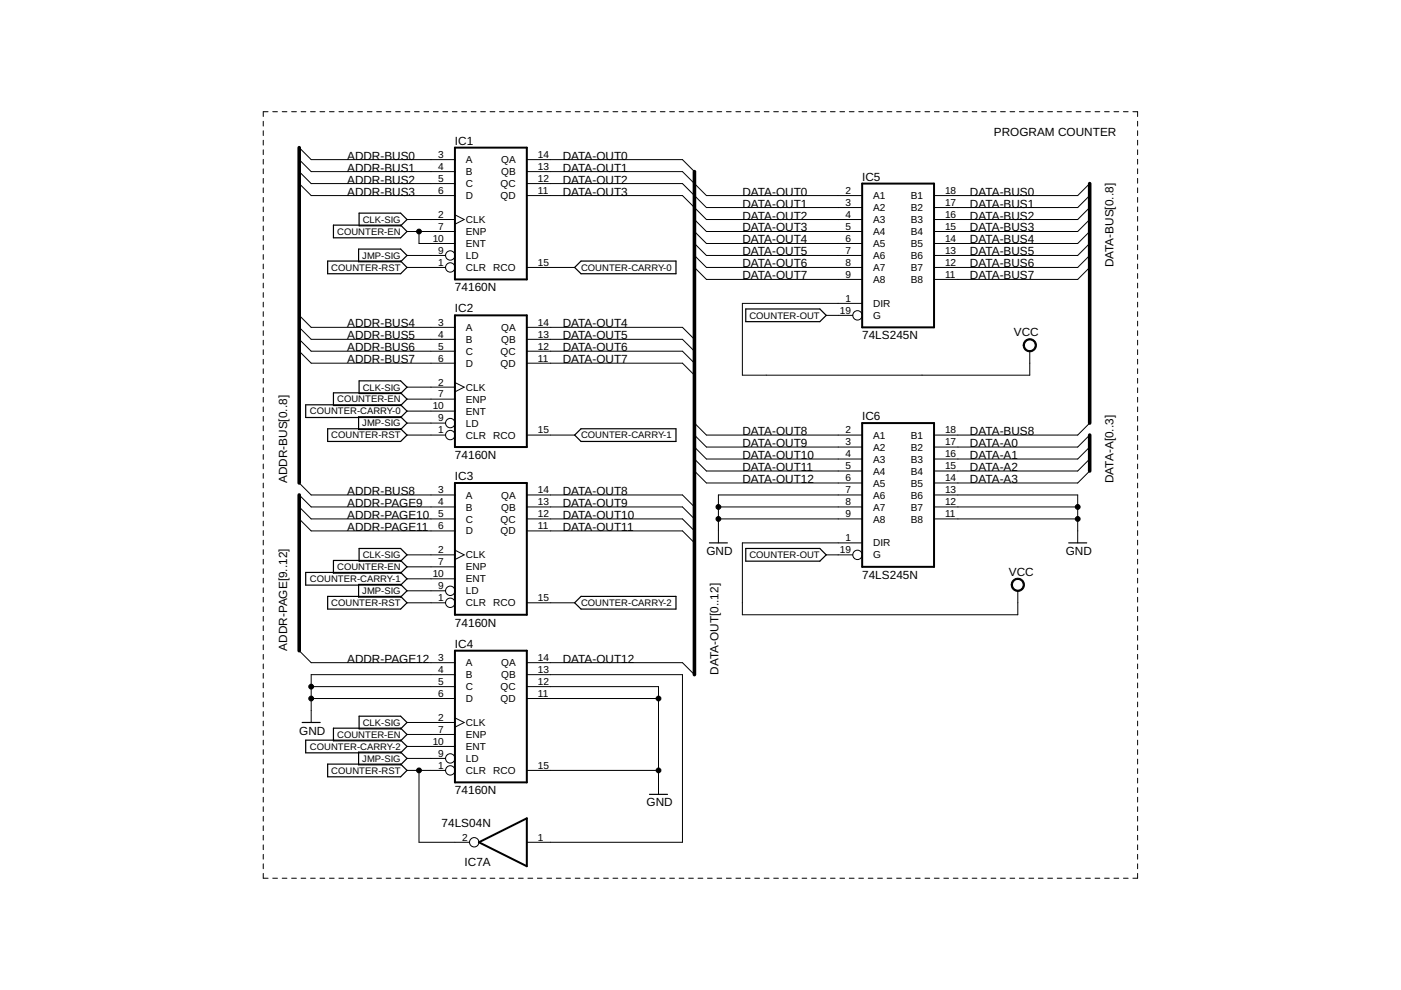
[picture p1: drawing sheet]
<svg xmlns="http://www.w3.org/2000/svg" width="297mm" height="210mm" viewBox="0 0 297 210" stroke-linecap="round" stroke-linejoin="round" font-family="sans-serif">
<g fill="none" stroke="#000" stroke-width=".21">
<path d="M55.8 25.7v1M55.8 27.7v1M55.8 29.7v1.1M55.8 31.8v1M55.8 33.8v1M55.8 35.8v1M55.8 37.8v1M55.8 39.8v1.1M56.8 23.7h-1v1M57.8 23.7h1M59.8 23.7h1M61.8 23.7h1"/>
<path d="M63.4 31.3l2.6 2.5h30.5M63.4 33.8l2.6 2.6h30.5M63.4 36.4l2.6 2.5h30.5M63.4 38.9l2.6 2.6h30.5M63.8 23.7h1M65.8 23.7h1M67.8 23.7h1.1M69.8 23.7h1M71.9 23.7h1M73.9 23.7h1M75.9 23.7h1M77.9 23.7h1"/>
<path d="M79.9 23.7h1M81.9 23.7h1M83.9 23.7h1M85.9 23.7h1M87.9 23.7h1M89.9 23.7h1M91.9 23.7h1M93.9 23.7h1M95.9 23.7h1M97.9 23.7h1M99.9 23.7h1M101.9 23.7h1"/>
<path d="M103.9 23.7h1M105.9 23.7h1M107.9 23.7h1M109.9 23.7h1M111.7 33.8h33l2.5 2.6M111.7 36.4h33l5.1 5.1h33M111.7 38.9h33l5.1 5.1h33M111.9 23.7h1M113.9 23.7h1M116 23.7h.9M117.9 23.7h1.1M120 23.7h.9"/>
<path d="M122 23.7h1M124 23.7h1M126 23.7h1M128 23.7h1M130 23.7h1M132 23.7h1M134 23.7h1M136 23.7h1M138 23.7h1M140 23.7h1M142 23.7h1M144 23.7h1"/>
<path d="M146 23.7h1M148 23.7h1M150 23.7h1M152 23.7h1M154 23.7h1M156 23.7h1M158 23.7h1M160 23.7h1M162 23.7h1M164 23.7h1M166 23.7h1M168 23.7h1.1"/>
<path d="M170.1 23.7h.9M172.1 23.7h1M174.1 23.7h1M176.1 23.7h1M178.1 23.7h1M180.1 23.7h1M182.1 23.7h1M184.1 23.7h1M186.1 23.7h1M188.1 23.7h1M190.1 23.7h1M192.1 23.7h1"/>
<path d="M194.1 23.7h1M196.1 23.7h1M198.1 23.7h1M200.1 23.7h1M202.1 23.7h1M204.1 23.7h1M206.1 23.7h1M208.1 23.7h1M210.1 23.7h1M212.1 23.7h1M214.1 23.7h1M216.1 23.7h1"/>
<path d="M218.1 23.7h1.1M220.2 23.7h.9M222.1 23.7h1.1M224.2 23.7h1M226.2 23.7h1M228.2 23.7h1M230.2 23.7h1M231 38.9l-2.5 2.6h-30.5M232.2 23.7h1M234.2 23.7h1M236.2 23.7h1M238.2 23.7h1"/>
<path d="M240.2 23.7h1v1M241.2 25.7v1M241.2 27.7v1M241.2 29.7v1.1M241.2 31.8v1M241.2 33.8v1M241.2 35.8v1M241.2 37.8v1M241.2 39.8v1.1M55.8 41.9v1M55.8 43.9v1M55.8 45.9v1"/>
<path d="M55.8 47.9v1M55.8 49.9v1M55.8 51.9v1.1M55.8 54v1M55.8 56v1M55.8 58v1M86.3 56.7h8.2M86.3 46.5h10.2M86.3 49.1h10.2M86.3 54.2h8.2M88.8 49.1v2.5h7.7M96.5 45.6l1.9 .9-1.9 1"/>
<path d="M111.7 56.7h10.1M111.7 41.5h33l5.1 5h33M147.2 54.2l2.6 2.5h33M147.2 46.5l2.6 2.6h33M147.2 51.6l2.6 2.6h33M147.2 49.1l2.6 2.5h33M147.2 56.7l2.6 2.5h33M231 54.2l-2.5 2.5h-30.5M231 44l-2.5 2.5h-30.5M231 46.5l-2.5 2.6h-30.5M231 51.6l-2.5 2.6h-30.5M231 49.1l-2.5 2.5h-30.5"/>
<path d="M231 41.5l-2.5 2.5h-30.5M231 56.7l-2.5 2.5h-30.5M241.2 41.9v1M241.2 43.9v1M241.2 45.9v1M241.2 47.9v1M241.2 49.9v1M241.2 51.9v1.1M241.2 54v1M241.2 56v1M241.2 58v1M55.8 60v1"/>
<path d="M55.8 62v1.1M55.8 64.1v1M55.8 66.1v1M55.8 68.1v1M55.8 70.1v1M55.8 72.1v1.1M55.8 74.1v1.1M55.8 76.2v1M55.8 78.2v1M63.4 66.9l2.6 2.5h30.5M63.4 69.4l2.6 2.5h30.5M63.4 71.9l2.6 2.6h30.5"/>
<path d="M63.4 74.5l2.6 2.5h30.5M111.7 69.4h33l2.5 2.5M111.7 71.9h33l2.5 2.6M111.7 74.5h33l2.5 2.5M111.7 77h33l2.5 2.5M175.2 66.9h5.6M182.8 64.3h-25.4v15.2h60.9v-5M241.2 60v1M241.2 62v1.1M241.2 64.1v1M241.2 66.1v1M241.2 68.1v1"/>
<path d="M241.2 70.1v1M241.2 72.1v1.1M241.2 74.1v1.1M241.2 76.2v1M241.2 78.2v1M55.8 80.2v1M55.8 82.2v1M55.8 84.2v1.1M55.8 86.3v1M55.8 88.3v1M55.8 90.3v1M55.8 92.3v1"/>
<path d="M55.8 94.3v1.1M55.8 96.4v1M55.8 98.4v1M86.3 92.2h8.2M86.3 82.1h10.2M86.3 84.6h10.2M86.3 89.7h8.2M86.3 87.2h10.2M96.5 81.1l1.9 1-1.9 1M111.7 92.2h10.1M147.2 89.7l2.6 2.5h33M147.2 92.2l2.6 2.6h33"/>
<path d="M147.2 94.8l2.6 2.5h33M147.2 97.3l2.6 2.6h33M147.2 99.9l2.6 2.5h33M231 89.7l-2.5 2.5h-30.5M231 92.2l-2.5 2.6h-30.5M231 94.8l-2.5 2.5h-30.5M231 97.3l-2.5 2.6h-30.5M231 99.9l-2.5 2.5h-30.5M241.2 80.2v1M241.2 82.2v1M241.2 84.2v1.1M241.2 86.3v1"/>
<path d="M241.2 88.3v1M241.2 90.3v1M241.2 92.3v1M241.2 94.3v1.1M241.2 96.4v1M241.2 98.4v1M55.8 100.4v1M55.8 102.4v1M55.8 104.4v1.1M55.8 106.4v1.1M55.8 108.5v1M55.8 110.5v1"/>
<path d="M55.8 112.5v1M55.8 114.5v1M55.8 116.5v1.1M55.8 118.6v1M63.4 102.4l2.6 2.5h30.5M63.4 104.9l2.6 2.6h30.5M63.4 107.5l2.6 2.5h30.5M63.4 110l2.6 2.6h30.5M86.3 117.6h10.2M96.5 116.6l1.9 1-1.9 1M111.7 104.9h33l2.5 2.6M111.7 107.5h33l2.5 2.5"/>
<path d="M111.7 110h33l2.5 2.6M111.7 112.6h33l2.5 2.5M152.3 107.5h30.5M152.3 110h30.5M175.2 117.6h5.6M182.8 104.9h-30.5v10.2M182.8 115.1h-25.4v15.2h58.4v-5M198 104.9h30.5v10.2M198 107.5h30.5M198 110h30.5M241.2 100.4v1M241.2 102.4v1"/>
<path d="M241.2 104.4v1.1M241.2 106.4v1.1M241.2 108.5v1M241.2 110.5v1M241.2 112.5v1M241.2 114.5v1M241.2 116.5v1.1M241.2 118.6v1M55.8 120.6v1M55.8 122.6v1M55.8 124.6v1M55.8 126.6v1.1"/>
<path d="M55.8 128.7v1M55.8 130.7v1M55.8 132.7v1M55.8 134.7v1M55.8 136.7v1.1M55.8 138.7v1.1M63.4 138l2.6 2.5h30.5M86.3 127.8h8.2M86.3 120.2h10.2M86.3 125.3h8.2M86.3 122.7h10.2M111.7 127.8h10.1"/>
<path d="M241.2 120.6v1M241.2 122.6v1M241.2 124.6v1M241.2 126.6v1.1M241.2 128.7v1M241.2 130.7v1M241.2 132.7v1M241.2 134.7v1M241.2 136.7v1.1M241.2 138.7v1.1M55.8 140.8v1M55.8 142.8v1"/>
<path d="M55.8 144.8v1M55.8 146.8v1M55.8 148.8v1.1M55.8 150.9v1M55.8 152.9v1M55.8 154.9v1M55.8 156.9v1M55.8 158.9v1.1M66 145.6h30.5M66 148.1h30.5M86.3 153.2h10.2M86.3 155.7h10.2"/>
<path d="M86.3 158.3h10.2M96.5 152.2l1.9 1-1.9 1M96.5 143h-30.5v10.2M111.7 140.5h33l2.5 2.5M111.7 143h33v35.6h-33M111.7 145.6h27.9v22.8M111.7 148.1h27.9M241.2 140.8v1M241.2 142.8v1M241.2 144.8v1M241.2 146.8v1M241.2 148.8v1.1"/>
<path d="M241.2 150.9v1M241.2 152.9v1M241.2 154.9v1M241.2 156.9v1M241.2 158.9v1.1M55.8 161v1M55.8 163v1M55.8 165v1M55.8 167v1M55.8 169v1.1M55.8 171v1.1M55.8 173.1v1"/>
<path d="M55.8 175.1v1M55.8 177.1v1M55.8 179.1v1M86.3 163.3h8.2M86.3 160.8h8.2M88.8 163.3v15.3h10.7M111.7 163.3h27.9M241.2 161v1M241.2 163v1M241.2 165v1M241.2 167v1M241.2 169v1.1"/>
<path d="M241.2 171v1.1M241.2 173.1v1M241.2 175.1v1M241.2 177.1v1M241.2 179.1v1M55.8 181.1v1.1M55.8 183.2v1M55.8 185.2v1h1M57.8 186.2h1M59.8 186.2h1M61.8 186.2h1M63.8 186.2h1"/>
<path d="M65.8 186.2h1M67.8 186.2h1.1M69.8 186.2h1M71.9 186.2h1M73.9 186.2h1M75.9 186.2h1M77.9 186.2h1M79.9 186.2h1M81.9 186.2h1M83.9 186.2h1M85.9 186.2h1M87.9 186.2h1"/>
<path d="M89.9 186.2h1M91.9 186.2h1M93.9 186.2h1M95.9 186.2h1M97.9 186.2h1M99.9 186.2h1M101.9 186.2h1M103.9 186.2h1M105.9 186.2h1M107.9 186.2h1M109.9 186.2h1M111.9 186.2h1"/>
<path d="M113.9 186.2h1M116 186.2h.9M117.9 186.2h1.1M120 186.2h.9M122 186.2h1M124 186.2h1M126 186.2h1M128 186.2h1M130 186.2h1M132 186.2h1M134 186.2h1M136 186.2h1"/>
<path d="M138 186.2h1M140 186.2h1M142 186.2h1M144 186.2h1M146 186.2h1M148 186.2h1M150 186.2h1M152 186.2h1M154 186.2h1M156 186.2h1M158 186.2h1M160 186.2h1"/>
<path d="M162 186.2h1M164 186.2h1M166 186.2h1M168 186.2h1.1M170.1 186.2h.9M172.1 186.2h1M174.1 186.2h1M176.1 186.2h1M178.1 186.2h1M180.1 186.2h1M182.1 186.2h1M184.1 186.2h1"/>
<path d="M186.1 186.2h1M188.1 186.2h1M190.1 186.2h1M192.1 186.2h1M194.1 186.2h1M196.1 186.2h1M198.1 186.2h1M200.1 186.2h1M202.1 186.2h1M204.1 186.2h1M206.1 186.2h1M208.1 186.2h1"/>
<path d="M210.1 186.2h1M212.1 186.2h1M214.1 186.2h1M216.1 186.2h1M218.1 186.2h1.1M220.2 186.2h.9M222.1 186.2h1.1M224.2 186.2h1M226.2 186.2h1M228.2 186.2h1M230.2 186.2h1M232.2 186.2h1"/>
<path d="M234.2 186.2h1M236.2 186.2h1M238.2 186.2h1M241.2 185.2v1h-1M241.2 181.1v1.1M241.2 183.2v1"/>
<circle cx="95.5" cy="56.7" r=".99"/>
<circle cx="95.5" cy="54.2" r=".99"/>
<circle cx="181.8" cy="66.9" r=".99"/>
<circle cx="95.5" cy="92.2" r=".99"/>
<circle cx="95.5" cy="89.7" r=".99"/>
<circle cx="181.8" cy="117.6" r=".99"/>
<circle cx="95.5" cy="125.3" r=".99"/>
<circle cx="95.5" cy="127.8" r=".99"/>
<circle cx="95.5" cy="160.8" r=".99"/>
<circle cx="95.5" cy="163.3" r=".99"/>
<circle cx="100.5" cy="178.6" r=".99"/>
</g>
<g fill="none" stroke="#000" stroke-width=".25">
<path d="M69.5 55.4h15.4l1.4 1.3-1.4 1.3h-15.4zM70.7 47.7h14.2l1.4 1.4-1.4 1.3h-14.2zM76 52.8h8.9l1.4 1.4-1.4 1.3h-8.9zM76.1 45.2h8.8l1.4 1.3-1.4 1.4h-8.8zM121.8 56.7l1.4-1.3h20.1v2.6h-20.1zM158.1 65.5h15.7l1.4 1.4-1.4 1.3h-15.7zM64.8 85.8h20.1l1.4 1.4-1.4 1.3h-20.1zM69.5 90.9h15.4l1.4 1.3-1.4 1.4h-15.4zM70.7 83.3h14.2l1.4 1.3-1.4 1.4h-14.2zM76 88.4h8.9l1.4 1.3-1.4 1.4h-8.9zM76.1 80.8h8.8l1.4 1.3-1.4 1.3h-8.8zM121.8 92.2l1.4-1.3h20.1v2.7h-20.1z"/>
<path d="M70.7 118.8h14.2l1.4 1.4-1.4 1.3h-14.2zM76.1 116.3h8.8l1.4 1.3-1.4 1.4h-8.8zM150.4 115.1h3.8M158.1 116.3h15.7l1.4 1.3-1.4 1.4h-15.7zM226.6 115.1h3.8M64.8 121.4h20.1l1.4 1.3-1.4 1.4h-20.1zM69.5 126.4h15.4l1.4 1.4-1.4 1.3h-15.4zM76 123.9h8.9l1.4 1.4-1.4 1.3h-8.9zM121.8 127.8l1.4-1.4h20.1v2.7h-20.1zM64.1 153.2h3.8M64.8 156.9h20.1l1.4 1.4-1.4 1.3h-20.1zM70.7 154.4h14.2l1.4 1.3-1.4 1.4h-14.2z"/>
<path d="M76 159.5h8.9l1.4 1.3-1.4 1.4h-8.9zM76.1 151.8h8.8l1.4 1.4-1.4 1.3h-8.8zM69.5 162h15.4l1.4 1.3-1.4 1.4h-15.4zM137.7 168.4h3.8"/>
</g>
<path d="M96.5 31.3h15.2v27.9h-15.2zM182.8 38.9h15.2v30.5h-15.2zM96.5 66.9h15.2v27.9h-15.2zM182.8 89.7h15.2v30.5h-15.2zM96.5 102.4h15.2v27.9h-15.2zM96.5 138h15.2v27.9h-15.2zM101.5 178.6l10.2-5.1v10.2z" fill="none" stroke="#000" stroke-width=".42"/>
<g fill="#000" stroke="#000" stroke-width=".21">
<path d="M217.3 72.2a1.4 1.4 0 0 1 2.2 .3 1.4 1.4 0 0 1-.8 2.1 1.4 1.4 0 0 1-1.8-1.4h.3a1.15 1.15 0 0 1 1.6-1.1 1.15 1.15 0 0 1 .3 2 1.15 1.15 0 0 1-1.9-.6v-.3h-.3z" fill-rule="evenodd"/>
<path d="M214.8 123a1.4 1.4 0 0 1 2.2 .3 1.4 1.4 0 0 1-.8 2.1 1.4 1.4 0 0 1-1.8-1.4h.3a1.15 1.15 0 0 1 1.6-1.1 1.15 1.15 0 0 1 .2 1.9 1.15 1.15 0 0 1-1.8-.5v-.3h-.3z" fill-rule="evenodd"/>
<circle cx="88.8" cy="49.1" r=".51"/>
<circle cx="152.3" cy="107.5" r=".51"/>
<circle cx="152.3" cy="110" r=".51"/>
<circle cx="228.5" cy="110" r=".51"/>
<circle cx="228.5" cy="107.5" r=".51"/>
<circle cx="66" cy="145.6" r=".51"/>
<circle cx="66" cy="148.1" r=".51"/>
<circle cx="139.6" cy="148.1" r=".51"/>
<circle cx="88.8" cy="163.3" r=".51"/>
<circle cx="139.6" cy="163.3" r=".51"/>
</g>
<path d="M63.4 31.3v71.1M147.2 36.4v106.6M231 38.9v50.8M231 92.2v7.7M63.4 104.9v33.1" fill="none" stroke="#000" stroke-width=".76"/>
<g font-size="2.5">
<text x="210.7" y="28.8">PROGRAM COUNTER</text>
<text x="73.6" y="33.8">ADDR-BUS0</text>
<text x="96.5" y="30.7">IC1</text>
<text x="119.3" y="33.8">DATA-OUT0</text>
<text x="73.6" y="36.4">ADDR-BUS1</text>
<text x="73.6" y="38.9">ADDR-BUS2</text>
<text x="73.6" y="41.5">ADDR-BUS3</text>
<text x="119.3" y="36.4">DATA-OUT1</text>
<text x="119.3" y="38.9">DATA-OUT2</text>
<text x="119.3" y="41.5">DATA-OUT3</text>
<text x="157.4" y="41.5">DATA-OUT0</text>
<text x="182.8" y="38.3">IC5</text>
<text x="205.6" y="41.5">DATA-BUS0</text>
<text x="157.4" y="44">DATA-OUT1</text>
<text x="157.4" y="46.5">DATA-OUT2</text>
<text x="205.6" y="44">DATA-BUS1</text>
<text x="205.6" y="46.5">DATA-BUS2</text>
<text x="157.4" y="49.1">DATA-OUT3</text>
<text x="157.4" y="51.6">DATA-OUT4</text>
<text x="205.6" y="49.1">DATA-BUS3</text>
<text x="205.6" y="51.6">DATA-BUS4</text>
<text x="157.4" y="54.2">DATA-OUT5</text>
<text x="157.4" y="56.7">DATA-OUT6</text>
<text x="157.4" y="59.2">DATA-OUT7</text>
<text x="205.6" y="54.2">DATA-BUS5</text>
<text x="205.6" y="56.7">DATA-BUS6</text>
<text x="205.6" y="59.2">DATA-BUS7</text>
<text x="236.1" y="56.7" transform="rotate(-90 236.1 56.7)">DATA-BUS[0..8]</text>
<text x="96.5" y="61.8">74160N</text>
<text x="73.6" y="69.4">ADDR-BUS4</text>
<text x="73.6" y="71.9">ADDR-BUS5</text>
<text x="96.5" y="66.2">IC2</text>
<text x="119.3" y="69.4">DATA-OUT4</text>
<text x="119.3" y="71.9">DATA-OUT5</text>
<text x="182.8" y="71.9">74LS245N</text>
<text x="215" y="71.3">VCC</text>
<text x="73.6" y="74.5">ADDR-BUS6</text>
<text x="73.6" y="77">ADDR-BUS7</text>
<text x="119.3" y="74.5">DATA-OUT6</text>
<text x="119.3" y="77">DATA-OUT7</text>
<text x="182.8" y="89.1">IC6</text>
<text x="157.4" y="92.2">DATA-OUT8</text>
<text x="157.4" y="94.8">DATA-OUT9</text>
<text x="205.6" y="92.2">DATA-BUS8</text>
<text x="205.6" y="94.8">DATA-A0</text>
<text x="96.5" y="97.3">74160N</text>
<text x="96.5" y="101.8">IC3</text>
<text x="157.4" y="97.3">DATA-OUT10</text>
<text x="157.4" y="99.9">DATA-OUT11</text>
<text x="205.6" y="97.3">DATA-A1</text>
<text x="205.6" y="99.9">DATA-A2</text>
<text x="60.9" y="102.4" transform="rotate(-90 60.9 102.4)">ADDR-BUS[0..8]</text>
<text x="73.6" y="104.9">ADDR-BUS8</text>
<text x="73.6" y="107.5">ADDR-PAGE9</text>
<text x="119.3" y="104.9">DATA-OUT8</text>
<text x="119.3" y="107.5">DATA-OUT9</text>
<text x="157.4" y="102.4">DATA-OUT12</text>
<text x="205.6" y="102.4">DATA-A3</text>
<text x="236.1" y="102.4" transform="rotate(-90 236.1 102.4)">DATA-A[0..3]</text>
<text x="73.6" y="110">ADDR-PAGE10</text>
<text x="73.6" y="112.6">ADDR-PAGE11</text>
<text x="119.3" y="110">DATA-OUT10</text>
<text x="119.3" y="112.6">DATA-OUT11</text>
<text x="149.8" y="117.6">GND</text>
<text x="226" y="117.6">GND</text>
<text x="182.8" y="122.7">74LS245N</text>
<text x="213.9" y="122.1">VCC</text>
<text x="60.9" y="138" transform="rotate(-90 60.9 138)">ADDR-PAGE[9..12]</text>
<text x="96.5" y="132.9">74160N</text>
<text x="96.5" y="137.3">IC4</text>
<text x="73.6" y="140.5">ADDR-PAGE12</text>
<text x="119.3" y="140.5">DATA-OUT12</text>
<text x="152.3" y="143" transform="rotate(-90 152.3 143)">DATA-OUT[0..12]</text>
<text x="63.4" y="155.7">GND</text>
<text x="96.5" y="168.4">74160N</text>
<text x="137.1" y="171">GND</text>
<text x="93.6" y="175.3">74LS04N</text>
<text x="98.5" y="183.5">IC7A</text>
</g>
<g font-size="2.1">
<text x="92.9" y="33.5">3</text>
<text x="98.8" y="34.6">A</text>
<text x="106.3" y="34.6">QA</text>
<text x="114" y="33.5">14</text>
<text x="92.9" y="36">4</text>
<text x="92.9" y="38.6">5</text>
<text x="92.9" y="41.1">6</text>
<text x="98.8" y="37.1">B</text>
<text x="98.8" y="39.7">C</text>
<text x="106.1" y="39.7">QC</text>
<text x="106.3" y="37.1">QB</text>
<text x="114" y="41.1">11</text>
<text x="114" y="38.6">12</text>
<text x="114" y="36">13</text>
<text x="179.3" y="41.1">2</text>
<text x="200.4" y="41.1">18</text>
<text x="92.9" y="46.2">2</text>
<text x="98.8" y="47.3">CLK</text>
<text x="98.8" y="42.2">D</text>
<text x="106.1" y="42.2">QD</text>
<text x="179.3" y="43.6">3</text>
<text x="179.3" y="46.2">4</text>
<text x="185.1" y="42.2">A1</text>
<text x="185.1" y="44.8">A2</text>
<text x="185.1" y="47.3">A3</text>
<text x="193.1" y="47.3">B3</text>
<text x="193.1" y="44.8">B2</text>
<text x="193.1" y="42.2">B1</text>
<text x="200.4" y="46.2">16</text>
<text x="200.4" y="43.6">17</text>
<text x="91.7" y="51.3">10</text>
<text x="92.9" y="48.7">7</text>
<text x="92.9" y="53.8">9</text>
<text x="98.8" y="49.8">ENP</text>
<text x="98.8" y="52.4">ENT</text>
<text x="179.3" y="48.7">5</text>
<text x="179.3" y="51.3">6</text>
<text x="179.3" y="53.8">7</text>
<text x="185.1" y="49.8">A4</text>
<text x="185.1" y="52.4">A5</text>
<text x="193.1" y="52.4">B5</text>
<text x="193.1" y="49.8">B4</text>
<text x="200.4" y="53.8">13</text>
<text x="200.4" y="51.3">14</text>
<text x="200.4" y="48.7">15</text>
<text x="92.9" y="56.3">1</text>
<text x="98.8" y="57.5">CLR</text>
<text x="98.8" y="54.9">LD</text>
<text x="104.6" y="57.5">RCO</text>
<text x="114" y="56.3">15</text>
<text x="179.3" y="56.3">8</text>
<text x="179.3" y="58.9">9</text>
<text x="185.1" y="54.9">A6</text>
<text x="185.1" y="57.5">A7</text>
<text x="193.1" y="57.5">B7</text>
<text x="193.1" y="54.9">B6</text>
<text x="200.4" y="58.9">11</text>
<text x="200.4" y="56.3">12</text>
<text x="179.3" y="64">1</text>
<text x="185.1" y="65.1">DIR</text>
<text x="185.1" y="60">A8</text>
<text x="193.1" y="60">B8</text>
<text x="92.9" y="69">3</text>
<text x="92.9" y="71.6">4</text>
<text x="98.8" y="70.2">A</text>
<text x="106.3" y="70.2">QA</text>
<text x="114" y="71.6">13</text>
<text x="114" y="69">14</text>
<text x="178.1" y="66.5">19</text>
<text x="185.1" y="67.6">G</text>
<text x="92.9" y="74.1">5</text>
<text x="92.9" y="76.7">6</text>
<text x="98.8" y="72.7">B</text>
<text x="98.8" y="75.2">C</text>
<text x="98.8" y="77.8">D</text>
<text x="106.1" y="77.8">QD</text>
<text x="106.1" y="75.2">QC</text>
<text x="106.3" y="72.7">QB</text>
<text x="114" y="76.7">11</text>
<text x="114" y="74.1">12</text>
<text x="92.9" y="81.7">2</text>
<text x="98.8" y="82.9">CLK</text>
<text x="91.7" y="86.8">10</text>
<text x="92.9" y="84.3">7</text>
<text x="92.9" y="89.4">9</text>
<text x="98.8" y="85.4">ENP</text>
<text x="98.8" y="87.9">ENT</text>
<text x="92.9" y="91.9">1</text>
<text x="98.8" y="93">CLR</text>
<text x="98.8" y="90.5">LD</text>
<text x="104.6" y="93">RCO</text>
<text x="114" y="91.9">15</text>
<text x="179.3" y="91.9">2</text>
<text x="179.3" y="94.4">3</text>
<text x="185.1" y="93">A1</text>
<text x="185.1" y="95.6">A2</text>
<text x="193.1" y="95.6">B2</text>
<text x="193.1" y="93">B1</text>
<text x="200.4" y="94.4">17</text>
<text x="200.4" y="91.9">18</text>
<text x="179.3" y="97">4</text>
<text x="179.3" y="99.5">5</text>
<text x="185.1" y="98.1">A3</text>
<text x="185.1" y="100.6">A4</text>
<text x="193.1" y="100.6">B4</text>
<text x="193.1" y="98.1">B3</text>
<text x="200.4" y="99.5">15</text>
<text x="200.4" y="97">16</text>
<text x="92.9" y="104.6">3</text>
<text x="92.9" y="107.1">4</text>
<text x="98.8" y="105.7">A</text>
<text x="106.3" y="105.7">QA</text>
<text x="114" y="107.1">13</text>
<text x="114" y="104.6">14</text>
<text x="179.3" y="102.1">6</text>
<text x="179.3" y="104.6">7</text>
<text x="179.3" y="107.1">8</text>
<text x="185.1" y="103.2">A5</text>
<text x="185.1" y="105.7">A6</text>
<text x="193.1" y="105.7">B6</text>
<text x="193.1" y="103.2">B5</text>
<text x="200.4" y="107.1">12</text>
<text x="200.4" y="104.6">13</text>
<text x="200.4" y="102.1">14</text>
<text x="92.9" y="109.7">5</text>
<text x="92.9" y="112.2">6</text>
<text x="98.8" y="108.2">B</text>
<text x="98.8" y="110.8">C</text>
<text x="98.8" y="113.3">D</text>
<text x="106.1" y="113.3">QD</text>
<text x="106.1" y="110.8">QC</text>
<text x="106.3" y="108.2">QB</text>
<text x="114" y="112.2">11</text>
<text x="114" y="109.7">12</text>
<text x="179.3" y="109.7">9</text>
<text x="185.1" y="108.2">A7</text>
<text x="185.1" y="110.8">A8</text>
<text x="193.1" y="110.8">B8</text>
<text x="193.1" y="108.2">B7</text>
<text x="200.4" y="109.7">11</text>
<text x="92.9" y="117.3">2</text>
<text x="92.9" y="119.8">7</text>
<text x="98.8" y="118.4">CLK</text>
<text x="178.1" y="117.3">19</text>
<text x="179.3" y="114.7">1</text>
<text x="185.1" y="115.9">DIR</text>
<text x="185.1" y="118.4">G</text>
<text x="91.7" y="122.4">10</text>
<text x="92.9" y="124.9">9</text>
<text x="98.8" y="120.9">ENP</text>
<text x="98.8" y="123.5">ENT</text>
<text x="92.9" y="127.4">1</text>
<text x="98.8" y="128.6">CLR</text>
<text x="98.8" y="126">LD</text>
<text x="104.6" y="128.6">RCO</text>
<text x="114" y="127.4">15</text>
<text x="92.9" y="140.1">3</text>
<text x="92.9" y="142.7">4</text>
<text x="98.8" y="141.3">A</text>
<text x="98.8" y="143.8">B</text>
<text x="106.3" y="143.8">QB</text>
<text x="106.3" y="141.3">QA</text>
<text x="114" y="142.7">13</text>
<text x="114" y="140.1">14</text>
<text x="92.9" y="145.2">5</text>
<text x="92.9" y="147.8">6</text>
<text x="98.8" y="146.3">C</text>
<text x="98.8" y="148.9">D</text>
<text x="106.1" y="148.9">QD</text>
<text x="106.1" y="146.3">QC</text>
<text x="114" y="147.8">11</text>
<text x="114" y="145.2">12</text>
<text x="92.9" y="152.8">2</text>
<text x="92.9" y="155.4">7</text>
<text x="98.8" y="154">CLK</text>
<text x="91.7" y="157.9">10</text>
<text x="92.9" y="160.5">9</text>
<text x="98.8" y="156.5">ENP</text>
<text x="98.8" y="161.6">LD</text>
<text x="98.8" y="159">ENT</text>
<text x="92.9" y="163">1</text>
<text x="98.8" y="164.1">CLR</text>
<text x="104.6" y="164.1">RCO</text>
<text x="114" y="163">15</text>
<text x="98" y="178.2">2</text>
<text x="114" y="178.2">1</text>
</g>
<g font-size="2">
<text x="76.9" y="47.2">CLK-SIG</text>
<text x="71.5" y="49.8">COUNTER-EN</text>
<text x="70.2" y="57.4">COUNTER-RST</text>
<text x="76.8" y="54.9">JMP-SIG</text>
<text x="123.2" y="57.4">COUNTER-CARRY-0</text>
<text x="158.9" y="67.6">COUNTER-OUT</text>
<text x="76.9" y="82.8">CLK-SIG</text>
<text x="65.7" y="87.9">COUNTER-CARRY-0</text>
<text x="71.5" y="85.3">COUNTER-EN</text>
<text x="70.2" y="93">COUNTER-RST</text>
<text x="76.8" y="90.4">JMP-SIG</text>
<text x="123.2" y="93">COUNTER-CARRY-1</text>
<text x="76.9" y="118.3">CLK-SIG</text>
<text x="158.9" y="118.3">COUNTER-OUT</text>
<text x="65.7" y="123.4">COUNTER-CARRY-1</text>
<text x="71.5" y="120.9">COUNTER-EN</text>
<text x="76.8" y="126">JMP-SIG</text>
<text x="70.2" y="128.5">COUNTER-RST</text>
<text x="123.2" y="128.5">COUNTER-CARRY-2</text>
<text x="76.9" y="153.9">CLK-SIG</text>
<text x="65.7" y="159">COUNTER-CARRY-2</text>
<text x="71.5" y="156.4">COUNTER-EN</text>
<text x="76.8" y="161.5">JMP-SIG</text>
<text x="70.2" y="164.1">COUNTER-RST</text>
</g>
</svg>
